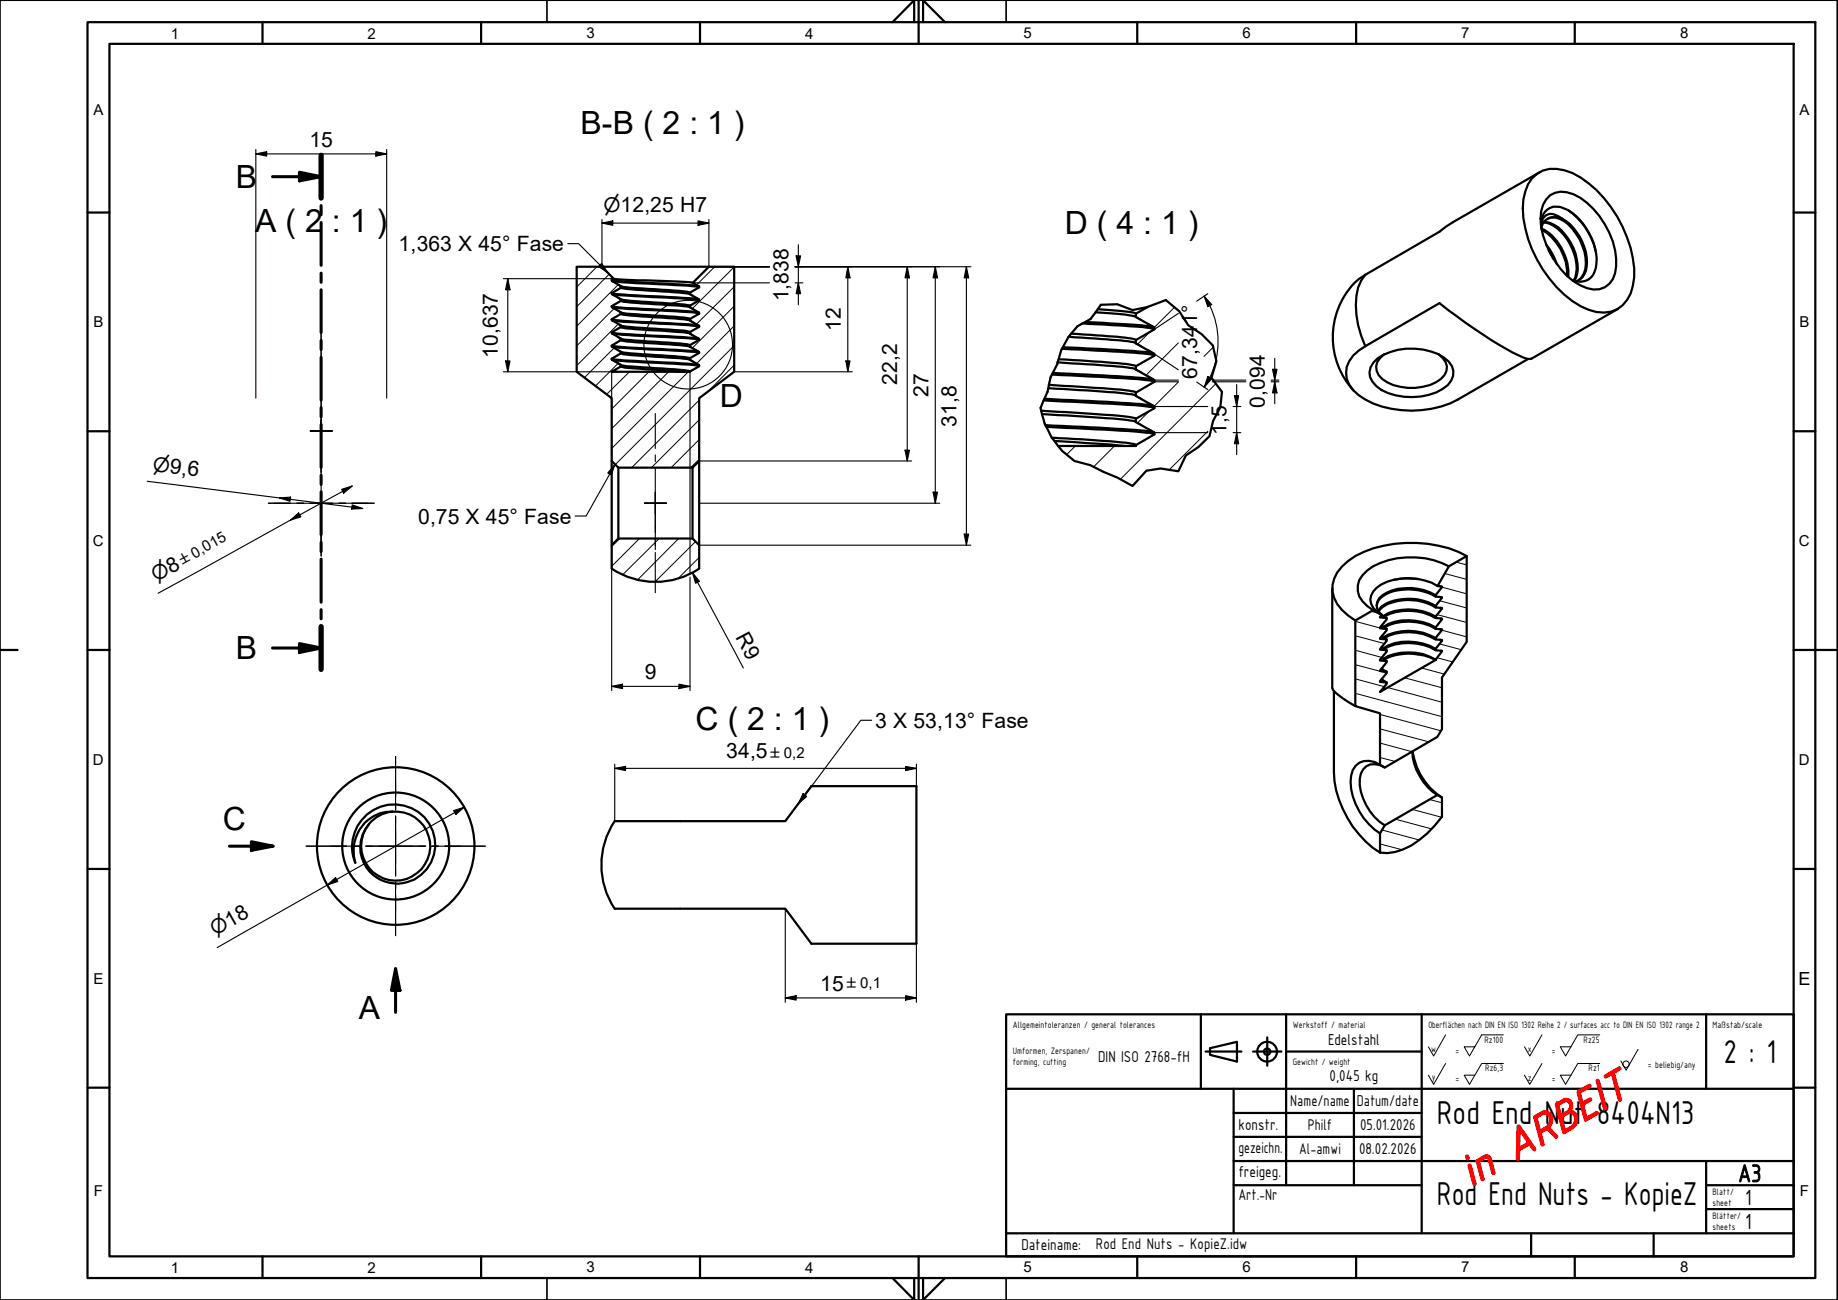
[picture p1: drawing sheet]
<svg xmlns="http://www.w3.org/2000/svg" width="420mm" height="297mm" viewBox="0 0 420 297" stroke-linecap="round" stroke-linejoin="round" font-family="sans-serif">
<!-- layer: Schraffur -->
<g fill="none" stroke="#000" stroke-width=".23">
<path d="M132 60.9l-.2 .2M136.5 60.9l-4.7 4.7M139.3 62.7l-7.5 7.4M140.4 79.5l-6.8 6.8M140.4 70.5l-8.6 8.5M141.4 74l-9.6 9.6M141.4 65l-9.6 9.5M163.4 60.9l-4.2 4.2M167.8 79l-27.1 27.2M167.8 74.5l-8.6 8.6M167.8 70l-9.6 9.6M167.8 65.5l-8.6 8.6"/>
<path d="M167.8 61l-9.6 9.5M262.8 75.9l-2.8 2.8M268.5 70.2l-4.7 4.7M269.4 78.3l-7.5 7.5M277.3 79.4l-2.1 2.1M141.4 83l-5.3 5.2M143.9 84.9l-5.2 5.2M148.3 84.9l-8.5 8.6M152.8 84.9l-13 13.1M157.4 84.9l-17.6 17.6M159.8 95.9l-10.9 11M159.8 91.4l-15.4 15.5"/>
<path d="M167.8 83.4l-6 6.1M262.8 93.9l-2.8 2.7M269.4 87.3l-5.6 5.5M276.1 98.5l-8.8 8.9M277.9 87.7l-21.8 21.8M159.8 105l-1.9 1.9M159.8 100.4l-6.4 6.5M245.8 101.9l-2 2M254.8 101.9l-4.8 4.8M141.7 123l-1.9 1.9M146.2 123l-6.4 6.4M150.7 123l-8.3 8.3"/>
<path d="M155.1 123l-9.3 9.4M159 123.7l-9.3 9.3M159.8 127.4l-4.8 4.8M313.4 139.7l1.8 .4M328.7 133.9h.1M329.1 137.3l6.2 1.6M329.6 134.2l5.7 1.5M330.3 131l5 1.4M332.9 128.4l2.4 .7M309.8 158.4l19.8 5.4M309.8 155.1l6.6 1.8M309.8 151.9l7.2 1.9"/>
<path d="M309.8 148.6l6.1 1.6M309.8 145.3l6.7 1.8M309.8 142l5.7 1.5M315.7 143.6l1.3 .3M317.2 157.1l12.4 3.4M321.1 154.9l8.5 2.2M325 152.6l5.2 1.4M328.2 143.6l.3 .1M328.5 150.3l3.6 .9M328.5 140.4l6.8 1.8M329.1 147.1l4.9 1.3M329.6 144l5.7 1.5"/>
<path d="M315.5 173.1l3.4 .9M315.5 169.8l7.3 2M315.5 166.5l11.2 3M315.5 163.2l13.9 3.8M315.5 192.8l5 1.4M316 189.7l8.5 2.2M319 187.2l8.3 2.2M322.9 185l6.7 1.7M326.8 182.7l2.8 .7"/>
</g>
<!-- layer: Sichtbare Kanten(CS) -->
<g fill="none" stroke="#000" stroke-width=".51">
<path d="M351.9 39.4l-19.8 11.4-3 2.1-17 9.9-1.5 .9-1.1 1.1M350.2 40.8a6.7 6.7 0 0 1 7.4-1.9 18.6 18.6 0 0 1 9 6.4 28 28 0 0 1 7 18.1 8.8 8.8 0 0 1-3.9 7.3 8.6 8.6 0 0 1-8.4-.7 27.9 27.9 0 0 1-13.2-22.4 11.2 11.2 0 0 1 2.1-6.8zM352.2 51a3.6 3.6 0 0 1 4.5-3.7 12.9 12.9 0 0 1 7.9 9.5 8.2 8.2 0 0 1-.5 6.1 3.9 3.9 0 0 1-4.6 1.2M352.2 51.3a2.42 2.42 0 0 1 1.4-2.2 2.42 2.42 0 0 1 2.5 .2l1.1 .7a3.1 3.1 0 0 0-4.8 2M352.4 52.2a11.7 11.7 0 0 1 6.1 11M352.4 52.5a12 12 0 0 1 5.9 10.5M352.8 50.8a7.4 7.4 0 0 1 5.5 3.9 10.8 10.8 0 0 1 1.8 8.7l-.4 .7M352.9 50.7a6.5 6.5 0 0 1 4.9 2.9 11.4 11.4 0 0 1 2.8 8.9l-.7 1.7M353.4 55.9a13 13 0 0 1 2.5 4.4M353.8 50a3.7 3.7 0 0 1 3.6 .5 12 12 0 0 1 5 11l-.4 1.1-.6 .9-.7 .6M354 57.1l1.1 2.1M354.3 44.6a5.3 5.3 0 0 1 5.4-.2 18.5 18.5 0 0 1 9.7 16.5 4.9 4.9 0 0 1-6.6 4.9 15.5 15.5 0 0 1-8.5-8 16.2 16.2 0 0 1-2-9.5l.4-1.5 .7-1.2z"/>
<path d="M357.2 50a11.7 11.7 0 0 1 5.3 11.9 3.5 3.5 0 0 1-2.1 2.4M358.5 48.1a15.6 15.6 0 0 1 6.2 9.2M131.8 60.9h5.8l2.7 2.8-.5 .2v.2l2.1 1.3v.4l-2.1 1.2v.2l2.1 1.2v.4l-2.1 1.2v.2l2.1 1.2v.3l-2.1 1.2v.2l2.1 1.2v.4l-2.1 1.2v.2l2.1 1.3v.3l-2.1 1.3v.2l2.1 1.2v.4l-2.1 1.2v.2l2.1 1.2v.3l-2.1 1.2h17.9l2.1-1.2v-.2l-2.1-1.3v-.4l2.1-1.2v-.2l-2.1-1.2v-.3l2.1-1.3v-.1l-2.1-1.3v-.3l2.1-1.2v-.2l-2.1-1.2v-.4l2.1-1.2v-.2l-2.1-1.3v-.4l2.1-1.2v-.2l-2.1-1.2v-.3l2.1-1.3v-.1l-1.4-.9 3.7-3.7h5.7v24l-8 6.1v14.3l-1.5 1.6h-16.9l-1.6-1.6v-14.3l-8-6.1zM137.6 60.9h24.5M139.8 79l4 .4 10.6 .5 5.3 .5M139.8 75.9a55.2 55.2 0 0 0 9.2 .8l7 .3 3.7 .4M139.8 72.9a106.5 106.5 0 0 0 12.9 .9l4.7 .3 2.3 .3M139.8 70l2.7 .3 11.9 .6 5.3 .5M139.8 67l4 .4 10.6 .5 5.3 .5M139.8 63.9a55.2 55.2 0 0 0 9.2 .8l7 .3 3.7 .4M140 79.2l5.2 .5 10.6 .5 4 .4M140 76.2l5.2 .5 12 .6 2.6 .3"/>
<path d="M140 73.2l2.3 .3 8.3 .5a49.5 49.5 0 0 1 9.2 .7M140 70.2l3.6 .4 7 .3a55.2 55.2 0 0 1 9.2 .8M140 67.2l5.2 .5 10.6 .5 4 .4M140 64.2l5.2 .5 12 .6 2.6 .3M140.3 63.7l4 .3 11.5 .4 2.6 .2M141.9 77.4l1.4 .2 6.5 .5a43.1 43.1 0 0 1 7.9 .8M141.9 74.3a64.8 64.8 0 0 0 10.9 1l3.6 .3 1.3 .3M141.9 71.4a43.1 43.1 0 0 0 7.9 .7 43.1 43.1 0 0 1 7.9 .8M141.9 68.4a43.1 43.1 0 0 0 7.9 .7l4.4 .3 3.5 .4M141.9 65.4l2.4 .4 5.5 .3a43.1 43.1 0 0 1 7.9 .8M141.9 77.7a64.8 64.8 0 0 0 10.9 1l4.3 .3 .6 .2M141.9 74.7a64.8 64.8 0 0 0 10.9 1l3.6 .2 1.3 .3"/>
<path d="M141.9 71.7a43.1 43.1 0 0 0 7.9 .8 43.1 43.1 0 0 1 7.9 .8M141.9 68.8a43.1 43.1 0 0 0 7.9 .7l5.6 .3 2.3 .4M141.9 65.8l1.4 .2 6.5 .5a43.1 43.1 0 0 1 7.9 .7M242.8 79.7l14.8 .8a21.9 21.9 0 0 1 6.3 .8M243 79.4l16.1 .8 3 .2 1.6 .4M244.3 76.9l9.8 .7a14.6 14.6 0 0 1 5.6 .9M244.9 76.2l10.5 .7 3.2 .4 1.1 .4M247.5 73.9l11.8 .7a14.2 14.2 0 0 1 4.6 .6M248.1 73.6a148.6 148.6 0 0 1 15.6 1.1M250.4 71.4l6.7 .5 2.6 .5M251 70.7l6.3 .5 1.8 .2 .6 .3M259.7 72.4l4.2 2.5v.3l-4.2 2.5v.8l4.2 2.4v.4l-4.2 2.4v.7l4.2 2.5v.3l-4.2 2.5v.8l4.2 2.4v.4l-4.2 2.4v.7l4.2 2.5v.3l-4.2 2.5v.2h-17.8"/>
<path d="M262.4 70.1l-2.7 1.6v.7M309.5 64.8a18 18 0 0 0 0 24.5M369.8 70.6l-19.7 11.4a4.1 4.1 0 0 1-3.1-.9 112.7 112.7 0 0 1-17.9-11.8l-17 9.8a8.2 8.2 0 0 0-4.3 4.8 5.9 5.9 0 0 0 2.8 6.4 22 22 0 0 0 16.7 3.1l4.2-1.2 1.7-.9 16.1-9.3M139.8 82l2.7 .3 11.9 .6 5.3 .5M140 82.2l3.6 .4 7 .3a55.2 55.2 0 0 1 9.2 .8M141.9 83.4a43.1 43.1 0 0 0 7.9 .7 43.1 43.1 0 0 1 7.9 .8M141.9 80.4a43.1 43.1 0 0 0 7.9 .7l4.4 .3 3.5 .4M141.9 83.7l1.6 .4 12.9 .8M141.9 80.8a43.1 43.1 0 0 0 7.9 .7l5.6 .3 2.3 .4M238 93.8l13.1 .9a36.1 36.1 0 0 1 8.6 1M238.2 94.6l13 .8a50.9 50.9 0 0 1 8.4 .9l.1 .1M238.6 91.5l15.5 .8a65.5 65.5 0 0 1 9.7 .8l.1 .2"/>
<path d="M238.8 91.1l16 .8a53.6 53.6 0 0 1 8.9 .9M239 97.1l17.5 .9 5.2 .4 2 .3M239.2 97.5l15.2 .8a51.7 51.7 0 0 1 9.5 .9M239.6 88.7l12.3 .8a41.9 41.9 0 0 1 7.7 .8l.1 .2M239.8 87.9l12.2 .8a42.2 42.2 0 0 1 7.6 .9l.1 .1M240.4 100l11.9 .8a33.4 33.4 0 0 1 7.3 .8l.1 .1M240.5 85.6l14.5 .7a41.3 41.3 0 0 1 8.9 .9M240.7 85.2l17.8 1 5.2 .5M241.7 82.8l11.3 .8a23 23 0 0 1 6.7 .8M242 82.1l11 .7a23 23 0 0 1 6.7 .9M313.9 82.9a10.5 10.5 0 0 1 7.5-3.2 14.1 14.1 0 0 1 8.7 2 3.9 3.9 0 0 1 2.2 3.7 3.9 3.9 0 0 1-2.5 3.5 14.9 14.9 0 0 1-14 .2 5 5 0 0 1-2.7-4l.2-1.2zM316.4 80.9a3.3 3.3 0 0 0-1.2 4.8 9.8 9.8 0 0 0 8.3 2.9 9.2 9.2 0 0 0 6.7-2.9 2.87 2.87 0 0 0-.4-3.9l-.9-.9"/>
<path d="M139.8 105.3v19.3M141.4 106.9v16.1M158.3 106.9v16.1M159.8 105.3v19.3M241 100.8l16 1.1M139.8 124.6l1.6-1.6h16.9l1.5 1.6v5.3a18 18 0 0 1-20 0zM304.5 134.4v22.8a5.4 5.4 0 0 0 2.5 2.4l2.8 1.7M324.2 132.3a14.1 14.1 0 0 0-5.6 .2M328.2 138.5a12.1 12.1 0 0 0-12.4 0l-.8 1.1M328.2 136a11.9 11.9 0 0 0-12.2 0 2.68 2.68 0 0 0 0 4.6l1 .6M328.2 138.8a11.8 11.8 0 0 0-12.2-.1l-.8 1M328.2 136.3a12.1 12.1 0 0 0-12-.1 2.94 2.94 0 0 0-1.5 2.3"/>
<path d="M328.6 133.9a13.8 13.8 0 0 0-12.8-.4 4.4 4.4 0 0 0-2.6 3.5 4.3 4.3 0 0 0 2.6 3.5M329.3 138.9l.3 .2M329.3 136.4l.3 .2M329.3 134l.3 .2M331.2 129.4a19.2 19.2 0 0 0-17.3 0 6.6 6.6 0 0 0-3.5 4.4 4.8 4.8 0 0 0 2.1 4.7l1.4 .9M335.3 127a28.4 28.4 0 0 0-21.4-1.7 15.3 15.3 0 0 0-8.2 5.5 6.6 6.6 0 0 0 1.1 8.6l1.4 1.2 1.6 1.2M304.9 157.9v18.6a23.5 23.5 0 0 0 10.6 18.3M309.8 141.8l4.1-2.4 1.9 1.1-.3 .6 1.5 .1v.3l-1.5 1.9v.2l1.5 .1v.3l-1.5 1.8v.2l1.5 .1v.3l-1.5 1.9v.1l1.5 .2v.3l-1.5 1.8v.2l1.5 .2v.2l-1.5 1.9v.1l1.5 .2v.3l-1.5 1.8v.2l1.5 .1v.4l-1.5 1.8 12.7-7.3 1.4-2v-.1l-1.4-.1v-.3l1.4-1.9v-.2l-1.4-.1v-.3l1.4-1.9v-.1l-1.4-.1v-.3l1.4-1.9v-.2l-1.4-.1v-.3l1.4-1.8v-.2l-1.4-.1v-.3l1.4-1.9v-.2l-1.4-.1v-.3l1.4-1.8v-.2l-1-.1 2.6-4.5 4.1-2.4v19.7l-5.7 8.1v11.8l-1.1 1.8-12 7-1-.7v-11.7l-5.7-1.7zM315.8 155.2l1.2 .7M315.8 152.8l1.2 .7M315.8 150.3l1.2 .8M315.8 147.8l1.2 .8"/>
<path d="M315.8 145.4l1.2 .7M315.8 142.9l1.2 .8M316.2 150.5a12.2 12.2 0 0 1 12 .2M316.2 148.1a12 12 0 0 1 12 .2M316.2 145.7a12 12 0 0 1 12 .1M316.2 143.2a12 12 0 0 1 12 .2M316.2 140.8a12 12 0 0 1 12 .1M316.4 150.7a12.8 12.8 0 0 1 11.8 .1M316.4 148.3a12.3 12.3 0 0 1 11.8 .3M316.4 145.8a12.1 12.1 0 0 1 11.8 .3M316.4 143.4a12.3 12.3 0 0 1 11.8 .3M316.4 140.9a12.3 12.3 0 0 1 11.8 .3"/>
<path d="M329.3 148.7l.3 .1M329.3 146.2l.3 .2M329.3 143.7l.3 .2M329.3 141.3l.3 .2M315.5 174.7a4 4 0 0 0-6.6 2.5 14.4 14.4 0 0 0 6.6 13.2M316.5 175.4a3.7 3.7 0 0 0-4.9 .4 6.8 6.8 0 0 0 0 6.6 12.4 12.4 0 0 0 4.9 6.2M322.8 171.8a13.2 13.2 0 0 0 5.7 9.9M322.9 171.7a15 15 0 0 0 6.7 10.5M89.7 185.5a8.9 8.9 0 0 0-8.5 11.6 9.6 9.6 0 0 1 4.4-12.1 9.6 9.6 0 0 1 12.5 3.2 8.8 8.8 0 0 1-.7 10.5 8.8 8.8 0 0 1-10.3 2.4 8.2 8.2 0 0 1-2.8-12.8M89.7 185.5a7.9 7.9 0 0 1 8.5 9.1 7.9 7.9 0 0 1-11 5.9 7.9 7.9 0 0 1-2.9-12.2M89.7 185.4a7.9 7.9 0 0 0-5.4 2.9M140.5 187.6h39l6-8h24v36h-24l-6-8h-39a18 18 0 0 1 0-20z"/>
<path d="M316.5 188.6l12-6.9 1.1 .5v4.4a20.2 20.2 0 0 1-10.7 8.1l-1.8 .2-1.6-.1v-4.4z"/>
<circle cx="90.5" cy="193.3" r="12.2"/>
<circle cx="90.5" cy="193.3" r="18"/>
</g>
<!-- layer: Sichtbare tangentiale Kanten(HTW) -->
<path d="M312.1 62.8a9.6 9.6 0 0 0-2.2 6.9 22.2 22.2 0 0 0 2.2 9.4" fill="none" stroke="#000" stroke-width=".51"/>
<!-- layer: Verdeckte Kanten(HTW) -->
<g fill="none" stroke="#000" stroke-width=".38">
<path d="M139.8 79.2h.2M139.8 76.1l.2 .1M139.8 73.1l.2 .1M139.8 67.2h.2M139.8 64.1l.2 .1M139.8 70.2l.8 .4M139.9 70.2h.1M139.9 79.2l.7 .4M139.9 76.2l.7 .4M139.9 73.2l.7 .4M139.9 67.2l.7 .4M139.9 64.2l.7 .4"/>
<path d="M141.3 80l.7 .4M141.3 77l.7 .4M141.3 74l.7 .4M141.3 71l.7 .4M141.3 68l.7 .4M141.3 65l.7 .4M157.7 79.2l.7 .4M157.7 76.2l.7 .4M157.7 73.2l.7 .4M157.7 70.2l.7 .4M157.7 67.2l.7 .4M158.4 64.6l.5 .3"/>
<path d="M159.1 77l.6 .4M159.1 80l.7 .4M159.1 74l.7 .4M159.1 71l.7 .4M159.1 68l.7 .4M159.3 65.1l.5 .4M159.7 74.4l.1 .1M159.7 71.4l.1 .1M159.7 68.4h.1M159.7 65.4h.1M159.8 77.5h.1M259.6 72.4l1.4 .8"/>
<path d="M259.6 78.3l1.4 .9M262.4 74l1.5 .9M262.4 80l1.5 .9M263.7 74.7v.1M139.8 82.2l.8 .4M139.9 82.2h.1M141.3 83l.7 .4M157.7 82.2l.7 .4M159.1 83l.7 .4M159.7 83.4l.1 .1M159.7 80.4h.1M259.6 84.4l1.4 .7"/>
<path d="M259.6 90.3l1.4 .9M259.6 96.4l1.4 .7M262.4 86l1.5 .9M262.4 92l1.5 .9M262.4 98l1.5 .9M263.7 80.8h.1M263.7 86.7v.1M263.7 92.8h.1M263.7 98.7v.1"/>
</g>
<!-- layer: Bruchlinien(HTW) -->
<path d="M246.3 74.5l3-1.6 2.4-3.3 3.7-.1 3.5 1.4 3.4-.7 4.2-1.6 3.1 2.5 2.1 3.2 2.9 2 2.6 2.6 .9 3.6-1.2 3.8 2.4 3.2-.3 3.6-1.7 3.1-.8 3.5-2.6 2.5-2.8 1.9-1.7 3.6-4.1-.7-3.2 .6-3.2 3.4-3.4-1.9-3.3-1.3-3-1.5-3.6-1a20.5 20.5 0 0 1-6.6-8.2l-1.1-3.9 .7-1.7a8.3 8.3 0 0 0 1.2-3.6 13.8 13.8 0 0 1 1.9-4.7v-.4a17.6 17.6 0 0 1 4.6-8.3z" fill="none" stroke="#000" stroke-width=".51"/>
<!-- layer: Schnittansichtslinien(CS) -->
<g fill="none" stroke="#000" stroke-width=".7">
<path d="M68.5 39.4l4.9 1-4.9 .9zM73.4 35.5v9.8M62.3 40.4h11.1M73.4 47v2.1M73.4 50.8v9.8M73.4 62.4v2.1M73.4 66.2v9.8M73.4 77.8v2.1M73.4 81.6v9.8M73.4 93.1v2.1M73.4 97v9.8M73.4 108.6v2.1"/>
<path d="M73.4 112.4v9.8M73.4 123.9v2.1M73.4 127.7v9.9M73.4 139.3v2.1M62.3 148.1h11.1M68.5 147.1l4.9 1-4.9 1zM73.4 143.2v9.8M52.5 193.3h9.9M57.5 192.3l4.9 1-4.9 1zM90.4 221.3l1 5h-1.9zM90.4 221.3v10"/>
</g>
<path d="M68.5 39.4l4.9 1-4.9 .9zM68.5 147.1l4.9 1-4.9 1zM57.5 192.3l4.9 1-4.9 1zM90.4 221.3l1 5h-1.9z" fill="#000"/>
<path d="M73.4 35.5v9.8M73.4 143.2v9.8" fill="none" stroke="#000" stroke-width="1.2"/>
<!-- layer: Detailkreislinien(HTW) -->
<circle cx="157.3" cy="78.8" r="10.1" fill="none" stroke="#000" stroke-width=".25"/>
<!-- layer: Skizziergeometrie(CS) -->
<g fill="none" stroke="#000" stroke-width=".51">
<path d="M20 5.1h395v286.9h-395zM25 10h385v277.1h-385zM60 5.1v4.9M110 5.1v4.9M160 5.1v4.9M204 5.1l5-5.1v5.1M210 0v10M211 5.1v-5.1l5 5.1M260 5.1v4.9M310 5.1v4.9M360 5.1v4.9M20 48.6h5"/>
<path d="M410 48.6h5M20 98.5h5M410 98.5h5M0 148.5h4M20 148.5h5M410 148.5h10M20 198.6h5M410 198.6h5M20 248.5h5M410 248.5h5M60 287.1v4.9M110 287.1v4.9"/>
<path d="M160 287.1v4.9M204 292l5 5v-5M210 287.1v9.9M211 292v5l5-5M260 287.1v4.9M310 287.1v4.9M360 287.1v4.9"/>
</g>
<path d="M0 0h420v297h-420zM125 0v5.1M230 0v5.1M125 292v5M230 292v5" fill="none" stroke="#000" stroke-width=".38"/>
<!-- layer: Titel (ISO) -->
<g fill="none" stroke="#000" stroke-width=".51">
<path d="M230 231.8h180v55.3h-180zM274.5 231.8v17M276.6 239.5l6.2-1.5v4.6l-6.2-1.6zM289.7 237v6.5M294 231.8v39M325 231.8v50M390 231.8v17M230 248.8h180M275.6 240.3h8.2M282 259.8h43M282 254.3h43M282 248.8v33"/>
<path d="M286.4 240.3h6.5M294 240.3h31M309.5 248.8v22M282 270.8h43M282 265.3h128M390 276.3h20M390 270.8h20M390 265.3v16.5M230 281.8h180M350 281.8v5.3M378 281.8v5.3"/>
<circle cx="289.7" cy="240.3" r="2.25"/>
<circle cx="289.7" cy="240.3" r=".73"/>
</g>
<g fill="none" stroke="#000" stroke-width=".23">
<path d="M330.5 236.5l-2.8 4.8-1.2-2.1M343.7 236.5h-5l-2.8 4.8-1.2-2.1h2.4M352.5 236.5l-2.8 4.8-1.2-2.1M365.7 236.5h-5l-2.8 4.8-1.2-2.1h2.5M374.5 239.8l-2.8 4.7-1.2-2.1M330.5 243l-2.8 4.8-1.2-2.1M343.7 243h-5l-2.8 4.8-1.2-2.1h2.4M352.5 243l-2.8 4.8-1.2-2.1M365.7 243h-5l-2.8 4.8-1.2-2.1h2.5"/>
<circle cx="371.7" cy="243.2" r=".73"/>
</g>
<g fill="none" stroke="#000" stroke-width=".25">
<path d="M58.5 35.2l2.5-.5v1zM58.5 35.2h29.9M58.5 34.1v56.9M85.9 34.7l2.5 .5-2.5 .5zM88.4 34.1v56.9M137.6 51l2.5-.5v1zM137.6 51h24.5M137.6 50.2v10.1M159.6 50.5l2.5 .5-2.5 .5zM162.1 50.2v10.7h13.8M182 58.5h1l-.5 2.4zM182.5 55.9v13.7"/>
<path d="M115.1 63.7h25.2M116.1 63.7l.5 2.5h-1zM116.1 63.7v21.2M158.4 64.6h17.5M181.7 60.9h40.2M181.7 64.6h1.8M182.5 64.6l.5 2.5h-1zM193.8 60.9l.5 2.6h-.9zM193.8 60.9v24M207.4 60.9l.5 2.6h-1zM207.4 60.9v44.4M213.8 60.9l.5 2.6h-1z"/>
<path d="M213.8 60.9v54.1M220.9 60.9l.5 2.6h-1zM220.9 60.9v63.7M269.4 71.6l-5.5 3.6M275.3 67.7l1.7 1.9-.9 .5zM275.3 67.7a18.7 18.7 0 0 1 0 20.8M276.1 67.1l-2.5 1.7M115.1 84.9h24.7v20.9M115.6 82.5h1l-.5 2.4zM157.7 84.9v46.3M167.8 84.9h27M193.4 82.5h.9l-.5 2.4z"/>
<path d="M263.9 80.9l5.5 3.6M263.9 98.9h12.2M263.9 92.9h12.2M263.9 87.2h5.5M263.9 86.9h5.5M273.6 87.3l2.5 1.7M276.1 86l.9 .5-1.7 2zM277.1 87.2h7.7M277.4 86.9h7.4M281.9 98.9h1.8M281.9 92.9h1.8M282.2 90.4h.9l-.4 2.5z"/>
<path d="M282.7 98.9l.4 2.5h-.9zM282.7 87.9v16M290.6 87.2h1.8M290.6 86.9h1.8M290.9 84.4h1l-.5 2.5zM291.4 87.2l.5 2.6h-1zM291.4 81.9v10.4M33.7 110l49.2 6.2M63.9 113.8l2.5-.2-.1 .9zM66.4 118.9l1.9-1.7 .5 .9zM78.1 111.8l2.4-.8-2 1.7zM80.5 111l-44.4 24.6"/>
<path d="M80.5 115.4l2.4 .8-2.5 .1zM139.8 108.4v49.4M159.8 105.3h48.6M159.8 115h55M206.9 102.9h1l-.5 2.4zM213.3 112.4h1l-.5 2.6zM157.7 131.9v25.9M158.3 130.9l1.6 1.9-.9 .5zM158.3 130.9l11.6 21.7M159.8 124.6h62.1M220.4 122h1l-.5 2.6zM139.8 156.8l2.5-.5v1z"/>
<path d="M139.8 156.8h17.9M155.2 156.3l2.5 .5-2.5 .5zM140.5 175.6l2.5-.5v1zM140.5 175.6h69M140.5 174.6v13M207 175.1l2.5 .5-2.5 .5zM209.5 174.6v5M103.7 185.2l2.4-.7-1.9 1.6zM106.1 184.5l-56.4 32M74.8 202.2l1.9-1.7 .5 .9zM179.5 207.6v21.4M209.5 215.6v13.4"/>
<path d="M179.5 228l2.5-.5v1zM179.5 228h30M207 227.5l2.5 .5-2.5 .5z"/>
</g>
<g fill="#000">
<path d="M58.5 35.2l2.5-.5v1zM85.9 34.7l2.5 .5-2.5 .5zM137.6 51l2.5-.5v1zM159.6 50.5l2.5 .5-2.5 .5zM182 58.5h1l-.5 2.4zM116.1 63.7l.5 2.5h-1zM182.5 64.6l.5 2.5h-1zM193.8 60.9l.5 2.6h-.9zM207.4 60.9l.5 2.6h-1zM213.8 60.9l.5 2.6h-1zM220.9 60.9l.5 2.6h-1zM275.3 67.7l1.7 1.9-.9 .5z"/>
<path d="M115.6 82.5h1l-.5 2.4zM193.4 82.5h.9l-.5 2.4zM276.1 86l.9 .5-1.7 2zM282.2 90.4h.9l-.4 2.5zM290.9 84.4h1l-.5 2.5zM291.4 87.2l.5 2.6h-1zM63.9 113.8l2.5-.2-.1 .9zM66.4 118.9l1.9-1.7 .5 .9zM78.1 111.8l2.4-.8-2 1.7zM80.5 115.4l2.4 .8-2.5 .1zM206.9 102.9h1l-.5 2.4zM213.3 112.4h1l-.5 2.6z"/>
<path d="M282.7 98.9l.4 2.5h-.9zM158.3 130.9l1.6 1.9-.9 .5zM220.4 122h1l-.5 2.6zM139.8 156.8l2.5-.5v1zM155.2 156.3l2.5 .5-2.5 .5zM140.5 175.6l2.5-.5v1zM207 175.1l2.5 .5-2.5 .5zM103.7 185.2l2.4-.7-1.9 1.6zM74.8 202.2l1.9-1.7 .5 .9zM179.5 228l2.5-.5v1zM207 227.5l2.5 .5-2.5 .5z"/>
</g>
<!-- layer: Mittelpunktmarkierung(HTW) -->
<g fill="none" stroke="#000" stroke-width=".25">
<path d="M73.4 73.5v11.4M70.9 98.5h2.5h-2.5M73.4 89.5v9v-2.6M73.4 86.5v1.4M75.9 98.5h-2.5h2.5M61.3 115h5.1M62.8 115h21.2M67.9 115h1.5M70.9 115h5.1M73.4 104.4v21.2M73.4 101v-2.5v2.5M73.4 102.9v5"/>
<path d="M73.4 109.4v1.5M73.4 112.4v5.1M73.4 119v1.5M77.5 115h1.5M80.5 115h5M147.3 115h2.5h-2.5M149.8 112.4v2.6v-2.6M149.8 117.5v-2.5v6.7M152.3 115h-2.5h2.5M73.4 122v5M149.8 123.2v1.5M149.8 126.2v9.2"/>
<path d="M90.4 172.8v12.3M70 193.3h12.2M83.6 193.3h13.7M90.4 186.4v13.8M98.7 193.3h12.2M90.4 201.6v12.2"/>
</g>
<!-- layer: Mittellinie(HTW) -->
<path d="M149.8 94.5v8M149.8 107v18.6M149.8 103.9v1.6" fill="none" stroke="#000" stroke-width=".25"/>
<!-- layer: Symbole(HTW) -->
<path d="M129.8 55.7h2.5l6.6 6.6M137.5 60.2l1.4 2.1-2.1-1.4zM140.6 106.1l-.8 2.4-.9-.4zM140.6 106.1l-6.6 11.8h-2.6M199.3 164.6h-2.5l-14.3 19M183.6 181.3l.8 .7-1.9 1.6z" fill="none" stroke="#000" stroke-width=".25"/>
<path d="M137.5 60.2l1.4 2.1-2.1-1.4zM140.6 106.1l-.8 2.4-.9-.4zM183.6 181.3l.8 .7-1.9 1.6z" fill="#000"/>
<text font-size="10.7" fill="#f00" x="336.2" y="271.4" transform="rotate(-30 336.2 271.4)">in ARBEIT</text>
<g font-size="8.1">
<text x="394" y="242.9">2 : 1</text>
<text x="328.5" y="256.9">Rod End Nut 8404N13</text>
<text x="328.5" y="275.4">Rod End Nuts - KopieZ</text>
</g>
<g font-size="7.3">
<text x="132.7" y="30.6">B-B ( 2 : 1 )</text>
<text x="53.9" y="43">B</text>
<text x="58.4" y="52.9">A ( 2</text>
<text x="75.9" y="52.9">: 1 )</text>
<text x="243.4" y="53.5">D ( 4 : 1 )</text>
<text x="164.5" y="92.9">D</text>
<text x="53.9" y="150.7">B</text>
<text x="159" y="166.9">C ( 2 : 1 )</text>
<text x="50.9" y="189.7">C</text>
<text x="82" y="232.8">A</text>
</g>
<text font-size="6.1" x="397.3" y="270.1">A3</text>
<g font-size="5.4">
<text x="399" y="275.3">1</text>
<text x="399" y="280.8">1</text>
</g>
<g font-size="4.8">
<text x="70.7" y="33.5">15</text>
<text x="91.1" y="57.4">1,363 X 45° Fase</text>
<text x="180.2" y="68.9" transform="rotate(-90 180.2 68.9)">1,838</text>
<text x="192.2" y="75.7" transform="rotate(-90 192.2 75.7)">12</text>
<text x="113.8" y="81.8" transform="rotate(-90 113.8 81.8)">10,637</text>
<text x="205.1" y="87.9" transform="rotate(-90 205.1 87.9)">22,2</text>
<text x="273.7" y="86.5" transform="rotate(-90 273.7 86.5)">67,341°</text>
<text x="212.2" y="90.7" transform="rotate(-90 212.2 90.7)">27</text>
<text x="289.1" y="93.2" transform="rotate(-90 289.1 93.2)">0,094</text>
<text x="218.6" y="97.5" transform="rotate(-90 218.6 97.5)">31,8</text>
<text x="280.4" y="99.3" transform="rotate(-90 280.4 99.3)">1,5</text>
<text x="95.6" y="119.6">0,75 X 45° Fase</text>
<text x="168.1" y="145.7" transform="rotate(62 168.1 145.7)">R9</text>
<text x="147.4" y="155.2">9</text>
<text x="200.1" y="166.4">3 X 53,13° Fase</text>
<text x="166" y="173.3">34,5</text>
<text x="187.5" y="226.4">15</text>
</g>
<g font-size="4.6">
<text x="137.9" y="48.5">⌀12,25 H7</text>
<text x="34.8" y="107.6" transform="rotate(7 34.8 107.6)">⌀9,6</text>
<text x="35.7" y="133" transform="rotate(-29 35.7 133)">⌀8</text>
<text x="49.1" y="214" transform="rotate(-30 49.1 214)">⌀18</text>
</g>
<text font-size="4.1" x="411.1" y="225">E</text>
<g font-size="3.9">
<text x="303.6" y="238.8">Edelstahl</text>
<text x="251" y="242.6">DIN ISO 2768-fH</text>
<text x="303.9" y="246.9">0,045 kg</text>
<text x="295" y="252.8">Name/name</text>
<text x="310.1" y="252.8">Datum/date</text>
<text x="283.1" y="258.3">konstr.</text>
<text x="283.1" y="263.4">gezeichn.</text>
<text x="310.7" y="263.8">08.02.2026</text>
<text x="310.9" y="258.3">05.01.2026</text>
<text x="283.1" y="268.9">freigeg.</text>
<text x="283.1" y="274.2">Art.-Nr</text>
<text x="233.5" y="285.7">Dateiname:</text>
</g>
<g font-size="3.8">
<text x="297" y="263.8">Al-amwi</text>
<text x="299" y="258.3">Philf</text>
<text x="250.5" y="285.3">Rod End Nuts - KopieZ.idw</text>
</g>
<g font-size="3.4">
<text x="39.1" y="8.8">1</text>
<text x="84" y="8.8">2</text>
<text x="134" y="8.7">3</text>
<text x="184" y="8.8">4</text>
<text x="234" y="8.7">5</text>
<text x="284" y="8.7">6</text>
<text x="334" y="8.7">7</text>
<text x="384" y="8.7">8</text>
<text x="21.3" y="26.3">A</text>
<text x="411.4" y="26.3">A</text>
<text x="21.3" y="74.8">B</text>
<text x="411.4" y="74.8">B</text>
<text x="21.2" y="124.8">C</text>
<text x="411.2" y="124.8">C</text>
<text x="21.2" y="174.8">D</text>
<text x="411.2" y="174.8">D</text>
<text x="21.3" y="224.8">E</text>
<text x="21.5" y="273.3">F</text>
<text x="411.4" y="273.3">F</text>
<text x="39.1" y="290.8">1</text>
<text x="84" y="290.8">2</text>
<text x="134" y="290.8">3</text>
<text x="184" y="290.8">4</text>
<text x="234" y="290.8">5</text>
<text x="284" y="290.8">6</text>
<text x="334" y="290.8">7</text>
<text x="384" y="290.8">8</text>
</g>
<g font-size="3.2">
<text x="41.8" y="129.1" transform="rotate(-29 41.8 129.1)">±0,015</text>
<text x="176.1" y="173.2">±0,2</text>
<text x="193.6" y="225.9">±0,1</text>
</g>
<g font-size="2.3">
<text x="231.5" y="234.8">Allgemeintoleranzen / general tolerances</text>
<text x="295.5" y="234.8">Werkstoff / material</text>
<text x="326.5" y="234.8">Oberflächen nach DIN EN ISO 1302 Reihe 2 / surfaces acc to DIN EN ISO 1302 range 2</text>
<text x="339.3" y="238.3">Rz100</text>
<text x="362" y="238.3">Rz25</text>
<text x="391.5" y="234.8">Maßstab/scale</text>
<text x="231.5" y="240.8">Umformen, Zerspanen/</text>
<text x="231.5" y="243.3">forming, cutting</text>
<text x="295.5" y="243.3">Gewicht / weight</text>
<text x="327.2" y="240.4">w</text>
<text x="332.7" y="240.8">=</text>
<text x="339.5" y="244.7">Rz6,3</text>
<text x="349.2" y="240.4">x</text>
<text x="354.7" y="240.8">=</text>
<text x="363.2" y="244.8">Rz1</text>
<text x="376.7" y="244">= beliebig/any</text>
<text x="327.3" y="246.7">y</text>
<text x="332.7" y="247.3">=</text>
<text x="349.2" y="246.9">z</text>
<text x="354.7" y="247.3">=</text>
<text x="391.5" y="273">Blatt/</text>
<text x="391.5" y="275.6">sheet</text>
<text x="391.5" y="278.4">Blätter/</text>
<text x="391.5" y="281.1">sheets</text>
</g>
</svg>
